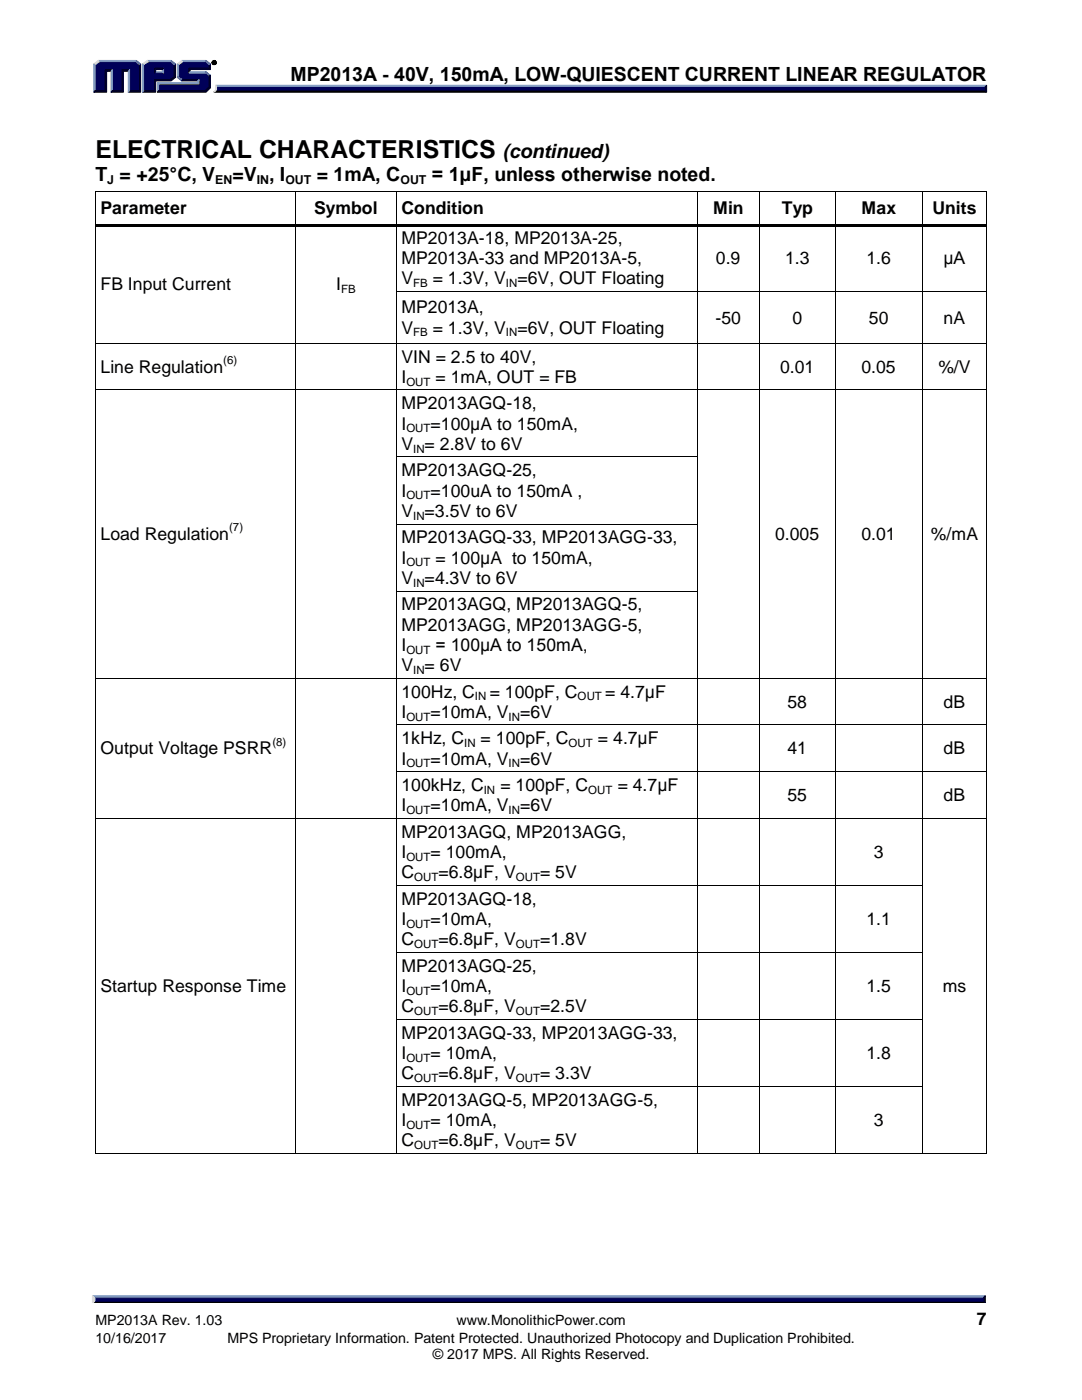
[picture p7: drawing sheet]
<svg xmlns="http://www.w3.org/2000/svg" width="216mm" height="279mm" viewBox="0 0 216 279" stroke-linecap="round" stroke-linejoin="round" font-family="sans-serif">
<g fill="#8099bf" stroke="#8099bf" stroke-width=".2">
<path d="M43 17h153.8l-.4 .7h-153.2z"/>
<path d="M30.8 14.6l.3-.3h1.3l.2 .3z"/>
<path d="M36.3 12.1h4.8l-.2 .2h-4.5z"/>
<path d="M35.4 12.8l.2 .1v2.4l-.2 .2z"/>
<path d="M31.4 16.5h8v-.4l.3-.2v.9h-8z"/>
<path d="M31.4 16.5l.3 .3v1.3l-.3 .3z"/>
<path d="M37.9 14.3h3.2l-.2 .3h-3.2z"/>
<path d="M29.4 12.1h4.7l-.1 .2h-4.4z"/>
<path d="M28.4 12.8l.3 .1v5.2l-.3 .3z"/>
<path d="M32.4 13.9l.2-.3v1l-.2-.3z"/>
<path d="M19.6 12.1h7.6l-.2 .2h-7.2z"/>
<path d="M18.7 12.8l.3 .1v5.2l-.3 .3z"/>
<path d="M22.4 13.9v4.2l-.2 .3v-4.2z"/>
<path d="M25.9 13.9v4.2l-.3 .3v-4.2z"/>
<path d="M18.5 258.6h178l-.3 .8h-177.3z"/>
</g>
<g fill="#000" stroke="#000" stroke-width=".2">
<path d="M43.2 17.7h153.2l.4 .7h-154.2l.4-.3zM18.9 259.4h177.3l.3 .7h-178z"/>
<path d="M42.3 12.5a.46 .46 0 0 1 .9 0 .46 .46 0 0 1-.9 0zM42.4 12.5a.35 .35 0 0 0 .7 0 .35 .35 0 0 0-.7 0zM42.6 12.2l.4 .2-.2 .1 .2 .3-.2-.2-.2 .2zM42.7 12.3v.2l.2-.1z"/>
</g>
<g fill="#000026" stroke="#000026" stroke-width=".2">
<path d="M196.4 17.5l.5-.5v1.4l-.5-.4z"/>
<path d="M36.4 15.9h3.3l-.3 .2h-3.1z"/>
<path d="M37.7 13.6h4v-.7l.3-.1v1.1h-4.1v.4l-.2 .3z"/>
<path d="M31.7 18.1h9.2l.8-.7v-2.2l.3-.2v2.5l-.9 .9h-9.7z"/>
<path d="M30.8 15.9h3.2l.8-.6v-2.4l.2-.1v2.7l-.9 .6h-3v2.3h-2.7l.3-.3h2.1z"/>
<path d="M30.8 13.6h1.8l-.2 .3h-1.3v.4l-.3 .3z"/>
<path d="M27.8 12.9l.3-.1v5.6h-2.5l.3-.3h1.9z"/>
<path d="M21 13.9h1.4l-.2 .3h-.9v4.2h-2.6l.3-.3h2z"/>
<path d="M24.4 13.9h1.5l-.3 .3h-1v4.2h-2.4l.2-.3h2z"/>
<path d="M196.6 258.6v1.5l-.4-.4v-.6z"/>
</g>
<g fill="#000059" stroke="#000059" stroke-width=".2">
<path d="M43.2 17.5h153.2v.5h-153.3z"/>
<path d="M19 12.9l.8-.6h7.2l.8 .6v5.2h-1.9v-4.2h-1.5v4.2h-2v-4.2h-1.4v4.2h-2z"/>
<path d="M28.7 12.9l.9-.6h2.1v1.3h-.9v1h1.8v-1h-1.2v-1.3h2.6l.8 .6v2.4l-.8 .6h-3.2v2.2h-2.1z"/>
<path d="M31.7 16.8h8v-.9h-3.3l-.8-.6v-2.4l.8-.6h4.5l.8 .6v.7h-4v1h3.2l.8 .6v2.2l-.8 .7h-9.2z"/>
<path d="M18.9 259.1h177.3v.6h-177.3z"/>
</g>
<g fill="#d9d9d9" stroke="#d9d9d9" stroke-width=".2">
<path d="M43 17l.2 .5a.86 .86 0 0 1-.6 .9 1.24 1.24 0 0 0 .4-1.4z"/>
<path d="M35.4 12.8l.9-.7 .1 .2-.8 .6z"/>
<path d="M28.4 12.8l1-.7 .2 .2-.9 .6z"/>
<path d="M18.7 12.8l.9-.7 .2 .2-.8 .6z"/>
<path d="M18.5 258.6l.4 .5v.6l-.4 .4z"/>
</g>
<g fill="#195999" stroke="#195999" stroke-width=".2">
<path d="M35.4 15.5l.2-.2 .8 .6-.1 .2z"/>
<path d="M41.1 14.3l.9 .7-.3 .2-.8-.6z"/>
<path d="M34.1 12.1l.9 .7-.2 .1-.8-.6z"/>
<path d="M27.2 12.1l.9 .7-.3 .1-.8-.6z"/>
<path d="M41.1 12.1l.9 .7-.3 .1-.8-.6z"/>
</g>
<g fill="#000">
<path d="M19 38.1h.1v.7h-.1z" fill-rule="evenodd"/>
<path d="M19 38.1h.1v.2h-.1z" fill-rule="evenodd"/>
<path d="M59 38.3h.1v.5h-.1z" fill-rule="evenodd"/>
<path d="M59 38.1h.1v.2h-.1z" fill-rule="evenodd"/>
<path d="M79 38.3h.2v.5h-.2z" fill-rule="evenodd"/>
<path d="M79 38.1h.2v.2h-.2z" fill-rule="evenodd"/>
<path d="M139 38.3h.2v.5h-.2z" fill-rule="evenodd"/>
<path d="M139 38.1h.2v.2h-.2z" fill-rule="evenodd"/>
<path d="M151.5 38.3h.2v.5h-.2z" fill-rule="evenodd"/>
<path d="M151.5 38.1h.2v.2h-.2z" fill-rule="evenodd"/>
<path d="M166.5 38.3h.2v.5h-.2z" fill-rule="evenodd"/>
<path d="M166.5 38.1h.2v.2h-.2z" fill-rule="evenodd"/>
<path d="M184 38.3h.2v.5h-.2z" fill-rule="evenodd"/>
<path d="M184 38.1h.2v.2h-.2z" fill-rule="evenodd"/>
<path d="M196.8 38.1h.2v.7h-.2z" fill-rule="evenodd"/>
<path d="M196.8 38.1h.2v.2h-.2z" fill-rule="evenodd"/>
<path d="M19 44.7h.1v.7h-.1z" fill-rule="evenodd"/>
<path d="M19 58.1h.1v.7h-.1z" fill-rule="evenodd"/>
<path d="M19.1 44.7h39.9v.5h-39.9z" fill-rule="evenodd"/>
<path d="M59 45.2h.1v.2h-.1z" fill-rule="evenodd"/>
<path d="M59 44.7h.5v.5h-.5z" fill-rule="evenodd"/>
<path d="M59 58.1h.1v.7h-.1z" fill-rule="evenodd"/>
<path d="M59.5 44.7h19.5v.5h-19.5z" fill-rule="evenodd"/>
<path d="M79 45.2h.2v.2h-.2z" fill-rule="evenodd"/>
<path d="M79 44.7h.5v.5h-.5z" fill-rule="evenodd"/>
<path d="M79 58.1h.2v.7h-.2z" fill-rule="evenodd"/>
<path d="M79.5 44.7h59.5v.5h-59.5z" fill-rule="evenodd"/>
<path d="M139 45.2h.2v.2h-.2z" fill-rule="evenodd"/>
<path d="M139 44.7h.5v.5h-.5z" fill-rule="evenodd"/>
<path d="M139 58.1h.2v.7h-.2z" fill-rule="evenodd"/>
<path d="M139.5 44.7h12v.5h-12z" fill-rule="evenodd"/>
<path d="M151.5 45.2h.2v.2h-.2z" fill-rule="evenodd"/>
<path d="M151.5 44.7h.5v.5h-.5z" fill-rule="evenodd"/>
<path d="M151.5 58.1h.2v.7h-.2z" fill-rule="evenodd"/>
<path d="M152 44.7h14.5v.5h-14.5z" fill-rule="evenodd"/>
<path d="M166.5 45.2h.2v.2h-.2z" fill-rule="evenodd"/>
<path d="M166.5 44.7h.5v.5h-.5z" fill-rule="evenodd"/>
<path d="M166.5 58.1h.2v.7h-.2z" fill-rule="evenodd"/>
<path d="M167 44.7h17v.5h-17z" fill-rule="evenodd"/>
<path d="M184 45.2h.2v.2h-.2z" fill-rule="evenodd"/>
<path d="M184 44.7h.5v.5h-.5z" fill-rule="evenodd"/>
<path d="M184 58.1h.2v.7h-.2z" fill-rule="evenodd"/>
<path d="M184.5 44.7h12.3v.5h-12.3z" fill-rule="evenodd"/>
<path d="M196.8 44.7h.2v.7h-.2z" fill-rule="evenodd"/>
<path d="M196.8 58.1h.2v.7h-.2z" fill-rule="evenodd"/>
<path d="M19 68.4h.1v.7h-.1z" fill-rule="evenodd"/>
<path d="M19 77.7h.1v.7h-.1z" fill-rule="evenodd"/>
<path d="M59 68.4h.1v.7h-.1z" fill-rule="evenodd"/>
<path d="M59 77.7h.1v.7h-.1z" fill-rule="evenodd"/>
<path d="M79 68.4h.2v.7h-.2z" fill-rule="evenodd"/>
<path d="M79 77.7h.2v.7h-.2z" fill-rule="evenodd"/>
<path d="M139 68.4h.2v.7h-.2z" fill-rule="evenodd"/>
<path d="M139 77.7h.2v.7h-.2z" fill-rule="evenodd"/>
<path d="M151.5 68.4h.2v.7h-.2z" fill-rule="evenodd"/>
<path d="M151.5 77.7h.2v.7h-.2z" fill-rule="evenodd"/>
<path d="M166.5 68.4h.2v.7h-.2z" fill-rule="evenodd"/>
<path d="M166.5 77.7h.2v.7h-.2z" fill-rule="evenodd"/>
<path d="M184 68.4h.2v.7h-.2z" fill-rule="evenodd"/>
<path d="M184 77.7h.2v.7h-.2z" fill-rule="evenodd"/>
<path d="M196.8 68.4h.2v.7h-.2z" fill-rule="evenodd"/>
<path d="M196.8 77.7h.2v.7h-.2z" fill-rule="evenodd"/>
<path d="M19 91.1h.1v.7h-.1z" fill-rule="evenodd"/>
<path d="M59 91.1h.1v.7h-.1z" fill-rule="evenodd"/>
<path d="M79 91.1h.2v.7h-.2z" fill-rule="evenodd"/>
<path d="M139 91.1h.2v.7h-.2z" fill-rule="evenodd"/>
<path d="M151.5 91.1h.2v.7h-.2z" fill-rule="evenodd"/>
<path d="M166.5 91.1h.2v.7h-.2z" fill-rule="evenodd"/>
<path d="M184 91.1h.2v.7h-.2z" fill-rule="evenodd"/>
<path d="M196.8 91.1h.2v.7h-.2z" fill-rule="evenodd"/>
<path d="M19 104.5h.1v.7h-.1z" fill-rule="evenodd"/>
<path d="M19 117.9h.1v.7h-.1z" fill-rule="evenodd"/>
<path d="M59 104.5h.1v.7h-.1z" fill-rule="evenodd"/>
<path d="M59 117.9h.1v.7h-.1z" fill-rule="evenodd"/>
<path d="M79 104.5h.2v.7h-.2z" fill-rule="evenodd"/>
<path d="M79 117.9h.2v.7h-.2z" fill-rule="evenodd"/>
<path d="M139 104.5h.2v.7h-.2z" fill-rule="evenodd"/>
<path d="M139 117.9h.2v.7h-.2z" fill-rule="evenodd"/>
<path d="M151.5 104.5h.2v.7h-.2z" fill-rule="evenodd"/>
<path d="M151.5 117.9h.2v.7h-.2z" fill-rule="evenodd"/>
<path d="M166.5 104.5h.2v.7h-.2z" fill-rule="evenodd"/>
<path d="M166.5 117.9h.2v.7h-.2z" fill-rule="evenodd"/>
<path d="M184 104.5h.2v.7h-.2z" fill-rule="evenodd"/>
<path d="M184 117.9h.2v.7h-.2z" fill-rule="evenodd"/>
<path d="M196.8 104.5h.2v.7h-.2z" fill-rule="evenodd"/>
<path d="M196.8 117.9h.2v.7h-.2z" fill-rule="evenodd"/>
<path d="M19 135.3h.1v.6h-.1z" fill-rule="evenodd"/>
<path d="M59 135.3h.1v.6h-.1z" fill-rule="evenodd"/>
<path d="M79 135.3h.2v.6h-.2z" fill-rule="evenodd"/>
<path d="M139 135.3h.2v.6h-.2z" fill-rule="evenodd"/>
<path d="M151.5 135.3h.2v.6h-.2z" fill-rule="evenodd"/>
<path d="M166.5 135.3h.2v.6h-.2z" fill-rule="evenodd"/>
<path d="M184 135.3h.2v.6h-.2z" fill-rule="evenodd"/>
<path d="M196.8 135.3h.2v.6h-.2z" fill-rule="evenodd"/>
<path d="M19 144.6h.1v.7h-.1z" fill-rule="evenodd"/>
<path d="M19 153.9h.1v.7h-.1z" fill-rule="evenodd"/>
<path d="M59 144.6h.1v.7h-.1z" fill-rule="evenodd"/>
<path d="M59 153.9h.1v.7h-.1z" fill-rule="evenodd"/>
<path d="M79 144.6h.2v.7h-.2z" fill-rule="evenodd"/>
<path d="M79 153.9h.2v.7h-.2z" fill-rule="evenodd"/>
<path d="M139 144.6h.2v.7h-.2z" fill-rule="evenodd"/>
<path d="M139 153.9h.2v.7h-.2z" fill-rule="evenodd"/>
<path d="M151.5 144.6h.2v.7h-.2z" fill-rule="evenodd"/>
<path d="M151.5 153.9h.2v.7h-.2z" fill-rule="evenodd"/>
<path d="M166.5 144.6h.2v.7h-.2z" fill-rule="evenodd"/>
<path d="M166.5 153.9h.2v.7h-.2z" fill-rule="evenodd"/>
<path d="M184 144.6h.2v.7h-.2z" fill-rule="evenodd"/>
<path d="M184 153.9h.2v.7h-.2z" fill-rule="evenodd"/>
<path d="M196.8 144.6h.2v.7h-.2z" fill-rule="evenodd"/>
<path d="M196.8 153.9h.2v.7h-.2z" fill-rule="evenodd"/>
<path d="M19 163.2h.1v.7h-.1z" fill-rule="evenodd"/>
<path d="M19 176.6h.1v.7h-.1z" fill-rule="evenodd"/>
<path d="M59 163.2h.1v.7h-.1z" fill-rule="evenodd"/>
<path d="M59 176.6h.1v.7h-.1z" fill-rule="evenodd"/>
<path d="M79 163.2h.2v.7h-.2z" fill-rule="evenodd"/>
<path d="M79 176.6h.2v.7h-.2z" fill-rule="evenodd"/>
<path d="M139 163.2h.2v.7h-.2z" fill-rule="evenodd"/>
<path d="M139 176.6h.2v.7h-.2z" fill-rule="evenodd"/>
<path d="M151.5 163.2h.2v.7h-.2z" fill-rule="evenodd"/>
<path d="M151.5 176.6h.2v.7h-.2z" fill-rule="evenodd"/>
<path d="M166.5 163.2h.2v.7h-.2z" fill-rule="evenodd"/>
<path d="M166.5 176.6h.2v.7h-.2z" fill-rule="evenodd"/>
<path d="M184 163.2h.2v.7h-.2z" fill-rule="evenodd"/>
<path d="M184 176.6h.2v.7h-.2z" fill-rule="evenodd"/>
<path d="M196.8 163.2h.2v.7h-.2z" fill-rule="evenodd"/>
<path d="M196.8 176.6h.2v.7h-.2z" fill-rule="evenodd"/>
<path d="M19 190h.1v.7h-.1z" fill-rule="evenodd"/>
<path d="M59 190h.1v.7h-.1z" fill-rule="evenodd"/>
<path d="M79 190h.2v.7h-.2z" fill-rule="evenodd"/>
<path d="M139 190h.2v.7h-.2z" fill-rule="evenodd"/>
<path d="M151.5 190h.2v.7h-.2z" fill-rule="evenodd"/>
<path d="M166.5 190h.2v.7h-.2z" fill-rule="evenodd"/>
<path d="M184 190h.2v.7h-.2z" fill-rule="evenodd"/>
<path d="M196.8 190h.2v.7h-.2z" fill-rule="evenodd"/>
<path d="M19 203.4h.1v.6h-.1z" fill-rule="evenodd"/>
<path d="M19 216.7h.1v.7h-.1z" fill-rule="evenodd"/>
<path d="M59 203.4h.1v.6h-.1z" fill-rule="evenodd"/>
<path d="M59 216.7h.1v.7h-.1z" fill-rule="evenodd"/>
<path d="M79 203.4h.2v.6h-.2z" fill-rule="evenodd"/>
<path d="M79 216.7h.2v.7h-.2z" fill-rule="evenodd"/>
<path d="M139 203.4h.2v.6h-.2z" fill-rule="evenodd"/>
<path d="M139 216.7h.2v.7h-.2z" fill-rule="evenodd"/>
<path d="M151.5 203.4h.2v.6h-.2z" fill-rule="evenodd"/>
<path d="M151.5 216.7h.2v.7h-.2z" fill-rule="evenodd"/>
<path d="M166.5 203.4h.2v.6h-.2z" fill-rule="evenodd"/>
<path d="M166.5 216.7h.2v.7h-.2z" fill-rule="evenodd"/>
<path d="M184 203.4h.2v.6h-.2z" fill-rule="evenodd"/>
<path d="M184 216.7h.2v.7h-.2z" fill-rule="evenodd"/>
<path d="M196.8 203.4h.2v.6h-.2z" fill-rule="evenodd"/>
<path d="M196.8 216.7h.2v.7h-.2z" fill-rule="evenodd"/>
<path d="M19 230.1h.1v.1h-.1z" fill-rule="evenodd"/>
<path d="M19 230.1h.1v.1h-.1z" fill-rule="evenodd"/>
<path d="M59 230.1h.1v.1h-.1z" fill-rule="evenodd"/>
<path d="M79 230.1h.2v.1h-.2z" fill-rule="evenodd"/>
<path d="M139 230.1h.2v.1h-.2z" fill-rule="evenodd"/>
<path d="M151.5 230.1h.2v.1h-.2z" fill-rule="evenodd"/>
<path d="M166.5 230.1h.2v.1h-.2z" fill-rule="evenodd"/>
<path d="M184 230.1h.2v.1h-.2z" fill-rule="evenodd"/>
<path d="M196.8 230.1h.2v.1h-.2z" fill-rule="evenodd"/>
<path d="M196.8 230.1h.2v.1h-.2z" fill-rule="evenodd"/>
</g>
<g fill="none" stroke="#000" stroke-width=".2">
<path d="M19 38.8v5.9M19.1 38.2h39.9M59.1 38.8v5.9M59.1 38.2h19.9M79.1 38.8v5.9M79.2 38.2h59.8M139.1 38.8v5.9M139.2 38.2h12.3M151.6 38.8v5.9M151.7 38.2h14.8M166.6 38.8v5.9M166.7 38.2h17.3"/>
<path d="M184.1 38.8v5.9M184.2 38.2h12.6M196.9 38.8v5.9M19 45.4v12.7M19 58.8v9.6M59.1 45.4v12.7M59.1 58.8v9.6M79.1 45.4v12.7M79.1 58.8v9.6M79.2 58.2h59.8M139.1 45.4v12.7M139.1 58.8v9.6"/>
<path d="M139.2 58.2h12.3M151.6 45.4v12.7M151.6 58.8v9.6M151.7 58.2h14.8M166.6 45.4v12.7M166.6 58.8v9.6M166.7 58.2h17.3M184.1 45.4v12.7M184.1 58.8v9.6M184.2 58.2h12.6M196.9 45.4v12.7M196.9 58.8v9.6"/>
<path d="M19 69.1v8.6M19 78.4v12.7M19.1 68.5h39.9M19.1 77.8h39.9M59.1 69.1v8.6M59.1 78.4v12.7M59.1 68.5h19.9M59.1 77.8h19.9M79.1 69.1v8.6M79.1 78.4v12.7M79.2 68.5h59.8M79.2 77.8h59.8"/>
<path d="M139.1 69.1v8.6M139.1 78.4v12.7M139.2 68.5h12.3M139.2 77.8h12.3M151.6 69.1v8.6M151.6 78.4v12.7M151.7 68.5h14.8M151.7 77.8h14.8M166.6 69.1v8.6M166.6 78.4v12.7M166.7 68.5h17.3M166.7 77.8h17.3"/>
<path d="M184.1 69.1v8.6M184.1 78.4v12.7M184.2 68.5h12.6M184.2 77.8h12.6M196.9 69.1v8.6M196.9 78.4v12.7M19 91.8v12.7M59.1 91.8v12.7M79.1 91.8v12.7M79.2 91.2h59.8M139.1 91.8v12.7M151.6 91.8v12.7"/>
<path d="M166.6 91.8v12.7M184.1 91.8v12.7M196.9 91.8v12.7M19 105.2v12.7M19 118.6v16.7M59.1 105.2v12.7M59.1 118.6v16.7M79.1 105.2v12.7M79.1 118.6v16.7M79.2 104.6h59.8M79.2 118h59.8M139.1 105.2v12.7"/>
<path d="M139.1 118.6v16.7M151.6 105.2v12.7M151.6 118.6v16.7M166.6 105.2v12.7M166.6 118.6v16.7M184.1 105.2v12.7M184.1 118.6v16.7M196.9 105.2v12.7M196.9 118.6v16.7M19 135.9v8.7M19.1 135.4h39.9M59.1 135.9v8.7"/>
<path d="M59.1 135.4h19.9M79.1 135.9v8.7M79.2 135.4h59.8M139.1 135.9v8.7M139.2 135.4h12.3M151.6 135.9v8.7M151.7 135.4h14.8M166.6 135.9v8.7M166.7 135.4h17.3M184.1 135.9v8.7M184.2 135.4h12.6M196.9 135.9v8.7"/>
<path d="M19 145.3v8.6M19 154.6v8.6M59.1 145.3v8.6M59.1 154.6v8.6M79.1 145.3v8.6M79.1 154.6v8.6M79.2 144.7h59.8M79.2 154h59.8M139.1 145.3v8.6M139.1 154.6v8.6M139.2 144.7h12.3M139.2 154h12.3"/>
<path d="M151.6 145.3v8.6M151.6 154.6v8.6M151.7 144.7h14.8M151.7 154h14.8M166.6 145.3v8.6M166.6 154.6v8.6M166.7 144.7h17.3M166.7 154h17.3M184.1 145.3v8.6M184.1 154.6v8.6M184.2 144.7h12.6M184.2 154h12.6"/>
<path d="M196.9 145.3v8.6M196.9 154.6v8.6M19 163.9v12.7M19 177.3v12.7M19.1 163.3h39.9M59.1 163.9v12.7M59.1 177.3v12.7M59.1 163.3h19.9M79.1 163.9v12.7M79.1 177.3v12.7M79.2 163.3h59.8M79.2 176.7h59.8"/>
<path d="M139.1 163.9v12.7M139.1 177.3v12.7M139.2 163.3h12.3M139.2 176.7h12.3M151.6 163.9v12.7M151.6 177.3v12.7M151.7 163.3h14.8M151.7 176.7h14.8M166.6 163.9v12.7M166.6 177.3v12.7M166.7 163.3h17.3M166.7 176.7h17.3"/>
<path d="M184.1 163.9v12.7M184.1 177.3v12.7M184.2 163.3h12.6M196.9 163.9v12.7M196.9 177.3v12.7M19 190.7v12.7M59.1 190.7v12.7M79.1 190.7v12.7M79.2 190.1h59.8M139.1 190.7v12.7M139.2 190.1h12.3M151.6 190.7v12.7"/>
<path d="M151.7 190.1h14.8M166.6 190.7v12.7M166.7 190.1h17.3M184.1 190.7v12.7M196.9 190.7v12.7M19 204v12.7M19 217.4v12.7M59.1 204v12.7M59.1 217.4v12.7M79.1 204v12.7M79.1 217.4v12.7M79.2 203.4h59.8"/>
<path d="M79.2 216.8h59.8M139.1 204v12.7M139.1 217.4v12.7M139.2 203.4h12.3M139.2 216.8h12.3M151.6 204v12.7M151.6 217.4v12.7M151.7 203.4h14.8M151.7 216.8h14.8M166.6 204v12.7M166.6 217.4v12.7M166.7 203.4h17.3"/>
<path d="M166.7 216.8h17.3M184.1 204v12.7M184.1 217.4v12.7M196.9 204v12.7M196.9 217.4v12.7M19.1 230.2h39.9M59.1 230.2h19.9M79.2 230.2h59.8M139.2 230.2h12.3M151.7 230.2h14.8M166.7 230.2h17.3M184.2 230.2h12.6"/>
</g>
<text font-size="5" x="19" y="31.5">ELECTRICAL CHARACTERISTICS</text>
<g font-size="3.9">
<text x="58" y="16.3">MP2013A - 40V, 150mA, LOW-QUIESCENT CURRENT LINEAR REGULATOR</text>
<text x="100.3" y="31.5">(continued)</text>
<text x="19" y="36.2">T = +25°C, V</text>
<text x="46.4" y="36.2">=V , I</text>
<text x="63.2" y="36.2">= 1mA, C</text>
<text x="86.2" y="36.2">= 1μF, unless otherwise noted.</text>
</g>
<g font-size="3.5">
<text x="20.1" y="42.7">Parameter</text>
<text x="62.7" y="42.7">Symbol</text>
<text x="80.1" y="42.7">Condition</text>
<text x="142.3" y="42.7">Min</text>
<text x="156" y="42.7">Typ</text>
<text x="171.9" y="42.7">Max</text>
<text x="186" y="42.7">Units</text>
<text x="80.1" y="48.6">MP2013A-18, MP2013A-25,</text>
<text x="80.1" y="52.7">MP2013A-33 and MP2013A-5,</text>
<text x="142.9" y="52.7">0.9</text>
<text x="156.7" y="52.7">1.3</text>
<text x="172.9" y="52.7">1.6</text>
<text x="188.2" y="52.7">μA</text>
<text x="20.1" y="57.9">FB Input Current</text>
<text x="67.1" y="57.9">I</text>
<text x="80.1" y="56.8">V</text>
<text x="86.4" y="56.8">= 1.3V, V =6V, OUT Floating</text>
<text x="80.1" y="62.5">MP2013A,</text>
<text x="142.8" y="64.6">-50</text>
<text x="158.1" y="64.6">0</text>
<text x="173.4" y="64.6">50</text>
<text x="188.3" y="64.6">nA</text>
<text x="80.1" y="66.6">V</text>
<text x="86.4" y="66.6">= 1.3V, V =6V, OUT Floating</text>
<text x="20.1" y="74.4">Line Regulation</text>
<text x="80.1" y="72.4">VIN = 2.5 to 40V,</text>
<text x="80.1" y="76.4">I</text>
<text x="86.9" y="76.4">= 1mA, OUT = FB</text>
<text x="155.7" y="74.4">0.01</text>
<text x="171.9" y="74.4">0.05</text>
<text x="187.2" y="74.4">%/V</text>
<text x="80.1" y="81.7">MP2013AGQ-18,</text>
<text x="80.1" y="85.7">I</text>
<text x="80.1" y="89.8">V = 2.8V to 6V</text>
<text x="85.9" y="85.7">=100μA to 150mA,</text>
<text x="80.1" y="95.1">MP2013AGQ-25,</text>
<text x="80.1" y="99.1">I</text>
<text x="85.9" y="99.1">=100uA to 150mA ,</text>
<text x="20.1" y="107.8">Load Regulation</text>
<text x="80.1" y="103.2">V =3.5V to 6V</text>
<text x="154.7" y="107.8">0.005</text>
<text x="171.9" y="107.8">0.01</text>
<text x="185.8" y="107.8">%/mA</text>
<text x="80.1" y="108.4">MP2013AGQ-33, MP2013AGG-33,</text>
<text x="80.1" y="112.5">I</text>
<text x="86.9" y="112.5">= 100μA to 150mA,</text>
<text x="80.1" y="116.6">V =4.3V to 6V</text>
<text x="80.1" y="121.8">MP2013AGQ, MP2013AGQ-5,</text>
<text x="80.1" y="125.9">MP2013AGG, MP2013AGG-5,</text>
<text x="80.1" y="129.9">I</text>
<text x="86.9" y="129.9">= 100μA to 150mA,</text>
<text x="80.1" y="134">V = 6V</text>
<text x="80.1" y="139.2">100Hz, C</text>
<text x="80.1" y="143.3">I</text>
<text x="85.9" y="143.3">=10mA, V =6V</text>
<text x="97.7" y="139.2">= 100pF, C</text>
<text x="120.8" y="139.2">= 4.7μF</text>
<text x="157.1" y="141.2">58</text>
<text x="188.3" y="141.2">dB</text>
<text x="80.1" y="148.5">1kHz, C</text>
<text x="95.9" y="148.5">= 100pF, C</text>
<text x="119.3" y="148.5">= 4.7μF</text>
<text x="20.1" y="150.6">Output Voltage PSRR</text>
<text x="80.1" y="152.6">I</text>
<text x="85.9" y="152.6">=10mA, V =6V</text>
<text x="157.1" y="150.6">41</text>
<text x="188.3" y="150.6">dB</text>
<text x="80.1" y="157.8">100kHz, C</text>
<text x="80.1" y="161.9">I</text>
<text x="85.9" y="161.9">=10mA, V =6V</text>
<text x="99.8" y="157.8">= 100pF, C</text>
<text x="123.3" y="157.8">= 4.7μF</text>
<text x="157.1" y="159.9">55</text>
<text x="188.3" y="159.9">dB</text>
<text x="80.1" y="167.2">MP2013AGQ, MP2013AGG,</text>
<text x="80.1" y="171.2">I</text>
<text x="85.9" y="171.2">= 100mA,</text>
<text x="174.4" y="171.2">3</text>
<text x="80.1" y="175.3">C</text>
<text x="87.5" y="175.3">=6.8µF, V</text>
<text x="107.8" y="175.3">= 5V</text>
<text x="80.1" y="180.5">MP2013AGQ-18,</text>
<text x="80.1" y="184.6">I</text>
<text x="85.9" y="184.6">=10mA,</text>
<text x="172.9" y="184.6">1.1</text>
<text x="80.1" y="188.7">C</text>
<text x="87.5" y="188.7">=6.8µF, V</text>
<text x="107.8" y="188.7">=1.8V</text>
<text x="20.1" y="198">Startup Response Time</text>
<text x="80.1" y="193.9">MP2013AGQ-25,</text>
<text x="80.1" y="198">I</text>
<text x="85.9" y="198">=10mA,</text>
<text x="172.9" y="198">1.5</text>
<text x="188.1" y="198">ms</text>
<text x="80.1" y="202">C</text>
<text x="87.5" y="202">=6.8µF, V</text>
<text x="107.8" y="202">=2.5V</text>
<text x="80.1" y="207.3">MP2013AGQ-33, MP2013AGG-33,</text>
<text x="80.1" y="211.4">I</text>
<text x="80.1" y="215.4">C</text>
<text x="85.9" y="211.4">= 10mA,</text>
<text x="87.5" y="215.4">=6.8µF, V</text>
<text x="107.8" y="215.4">= 3.3V</text>
<text x="172.9" y="211.4">1.8</text>
<text x="80.1" y="220.7">MP2013AGQ-5, MP2013AGG-5,</text>
<text x="80.1" y="224.7">I</text>
<text x="85.9" y="224.7">= 10mA,</text>
<text x="174.4" y="224.7">3</text>
<text x="80.1" y="228.8">C</text>
<text x="87.5" y="228.8">=6.8µF, V</text>
<text x="107.8" y="228.8">= 5V</text>
<text x="194.9" y="264.5">7</text>
</g>
<g font-size="2.8">
<text x="19" y="264.5">MP2013A Rev. 1.03</text>
<text x="19" y="267.9">10/16/2017</text>
<text x="45.4" y="267.9">MPS Proprietary Information. Patent Protected. Unauthorized Photocopy and Duplication Prohibited.</text>
<text x="91.1" y="264.5">www.MonolithicPower.com</text>
<text x="86.4" y="271.1">© 2017 MPS. All Rights Reserved.</text>
</g>
<g font-size="2.5">
<text x="21.4" y="36.7">J</text>
<text x="42.9" y="36.7">EN</text>
<text x="51.2" y="36.7">IN</text>
<text x="56.9" y="36.7">OUT</text>
<text x="79.9" y="36.7">OUT</text>
</g>
<g font-size="2.3">
<text x="68.1" y="58.4">FB</text>
<text x="82.4" y="57.3">FB</text>
<text x="100.9" y="57.3">IN</text>
<text x="82.4" y="67.1">FB</text>
<text x="100.9" y="67.1">IN</text>
<text x="44.5" y="72.6">(6)</text>
<text x="81.1" y="77">OUT</text>
<text x="81.1" y="86.3">OUT</text>
<text x="82.4" y="90.4">IN</text>
<text x="81.1" y="99.7">OUT</text>
<text x="45.7" y="106.1">(7)</text>
<text x="82.4" y="103.7">IN</text>
<text x="81.1" y="113">OUT</text>
<text x="82.4" y="117.1">IN</text>
<text x="81.1" y="130.5">OUT</text>
<text x="82.4" y="134.5">IN</text>
<text x="81.1" y="143.8">OUT</text>
<text x="94.8" y="139.8">IN</text>
<text x="101.5" y="143.8">IN</text>
<text x="115.2" y="139.8">OUT</text>
<text x="54.4" y="148.8">(8)</text>
<text x="92.6" y="149.1">IN</text>
<text x="113.4" y="149.1">OUT</text>
<text x="81.1" y="153.1">OUT</text>
<text x="101.5" y="153.1">IN</text>
<text x="96.5" y="158.4">IN</text>
<text x="117.4" y="158.4">OUT</text>
<text x="81.1" y="162.5">OUT</text>
<text x="101.5" y="162.5">IN</text>
<text x="81.1" y="171.8">OUT</text>
<text x="82.7" y="175.8">OUT</text>
<text x="102.9" y="175.8">OUT</text>
<text x="81.1" y="185.1">OUT</text>
<text x="82.7" y="189.2">OUT</text>
<text x="102.9" y="189.2">OUT</text>
<text x="81.1" y="198.5">OUT</text>
<text x="82.7" y="202.6">OUT</text>
<text x="102.9" y="202.6">OUT</text>
<text x="81.1" y="211.9">OUT</text>
<text x="82.7" y="216">OUT</text>
<text x="102.9" y="216">OUT</text>
<text x="81.1" y="225.2">OUT</text>
<text x="82.7" y="229.3">OUT</text>
<text x="102.9" y="229.3">OUT</text>
</g>
</svg>
